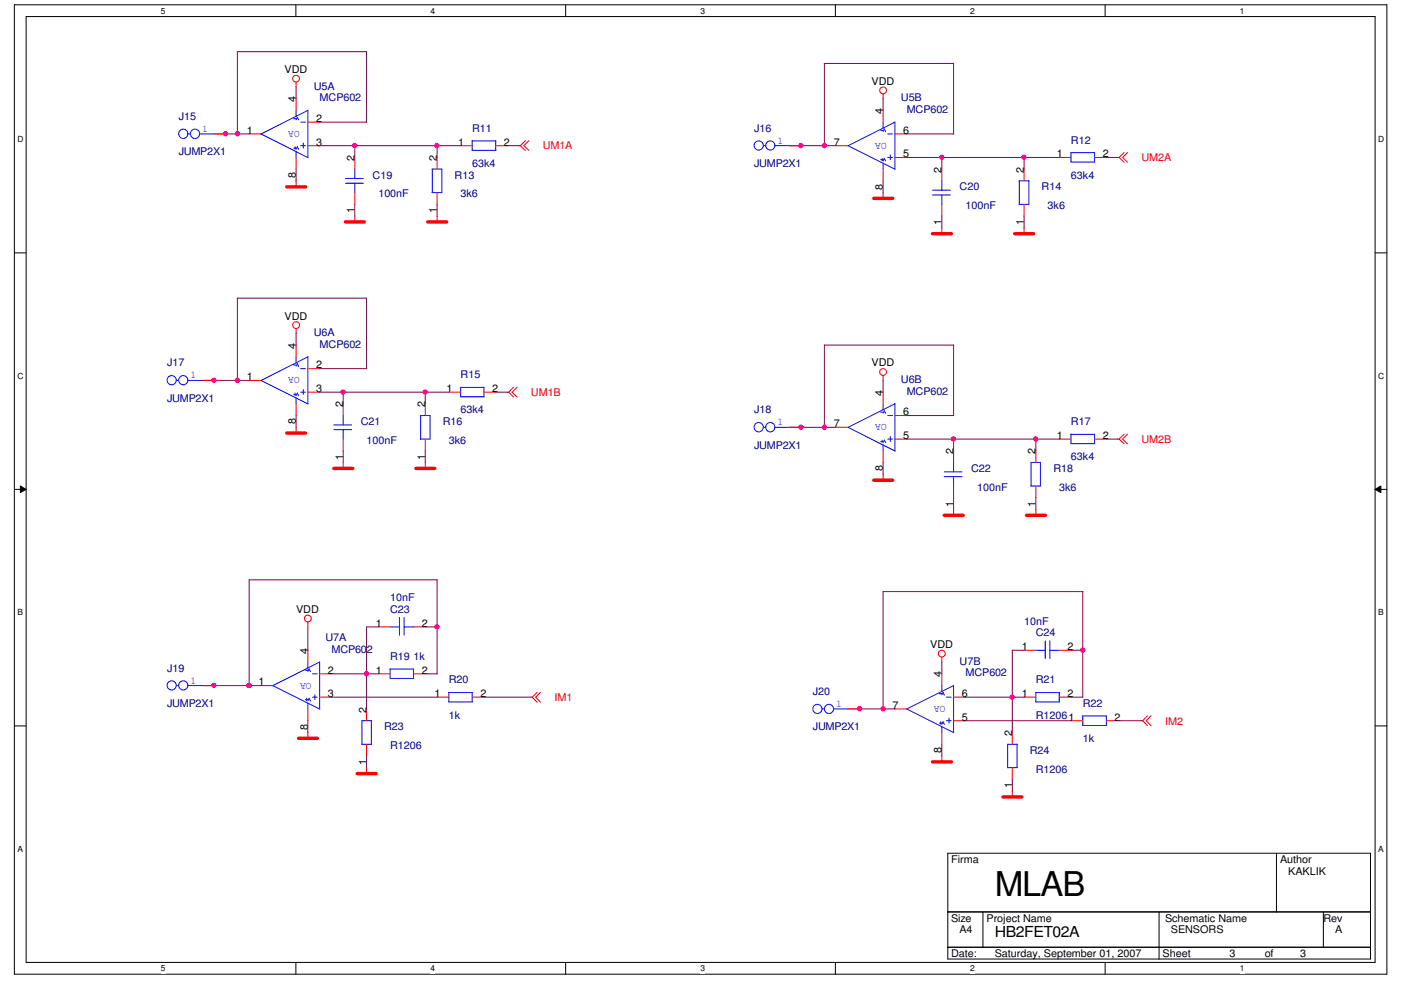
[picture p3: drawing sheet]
<svg xmlns="http://www.w3.org/2000/svg" width="297mm" height="210mm" viewBox="0 0 297 210" stroke-linecap="round" stroke-linejoin="round" font-family="sans-serif">
<path d="M3 1h291v205.6h-291zM5.5 3.5h286v200.6h-286z" fill="none" stroke="#000" stroke-width=".21"/>
<g fill="#fff">
<path d="M34.1 1.3h1v2h-1z"/>
<path d="M34.1 204.4h1v2h-1z"/>
</g>
<path d="M62.7 1v2.5M62.7 204.1v2.5" fill="none" stroke="#000" stroke-width=".21"/>
<g fill="#fff">
<path d="M91.3 1.3h1v2h-1z"/>
<path d="M91.3 204.4h1v2h-1z"/>
</g>
<path d="M119.9 1v2.5M119.9 204.1v2.5" fill="none" stroke="#000" stroke-width=".21"/>
<g fill="#fff">
<path d="M148.5 1.3h1v2h-1z"/>
<path d="M148.5 204.4h1v2h-1z"/>
</g>
<path d="M177.1 1v2.5M177.1 204.1v2.5" fill="none" stroke="#000" stroke-width=".21"/>
<g fill="#fff">
<path d="M205.7 1.3h1v2h-1z"/>
<path d="M205.7 204.4h1v2h-1z"/>
</g>
<path d="M234.3 1v2.5M234.3 204.1v2.5" fill="none" stroke="#000" stroke-width=".21"/>
<g fill="#fff">
<path d="M262.9 1.3h1v2h-1z"/>
<path d="M262.9 204.4h1v2h-1z"/>
<path d="M3.7 28.6h1.2v2h-1.2z"/>
<path d="M292.2 28.6h1.3v2h-1.3z"/>
<path d="M3.7 78.7h1.2v2h-1.2z"/>
<path d="M292.2 78.7h1.3v2h-1.3z"/>
</g>
<path d="M3 53.6h2.5M291.5 53.6h2.5" fill="none" stroke="#000" stroke-width=".21"/>
<g fill="#fff">
<path d="M3.7 128.9h1.1v2h-1.1z"/>
<path d="M292.2 128.9h1.1v2h-1.1z"/>
</g>
<path d="M3 103.8h2.5M4.3 103.1l1.2 .7-1.2 .7zM291.5 103.8l1.3-.7v1.4zM291.5 103.8h2.5" fill="none" stroke="#000" stroke-width=".21"/>
<path d="M4.3 103.1l1.2 .7-1.2 .7zM291.5 103.8l1.3-.7v1.4z" fill="#000"/>
<g fill="#fff">
<path d="M3.7 179h1.1v2h-1.1z"/>
<path d="M292.2 179h1.1v2h-1.1z"/>
</g>
<path d="M3 154h2.5M291.5 154h2.5M201 181h89.6v22.4h-89.6zM201 193.4h89.6M208.4 193.4v7.6M245.7 193.4v10.1M270.6 181v12.5M280.6 193.4v7.6M201 200.9h89.6" fill="none" stroke="#000" stroke-width=".21"/>
<g fill="none" stroke="#f00" stroke-width=".21">
<path d="M62.8 17.4v1.1M187.2 19.9v1.1M45.4 28.4h2.5M52.8 28.4h2.5M62.8 21v2.4M62.8 33.4v2.5M62.8 38.4v1.3M65.3 30.9h2.5M65.3 25.9h2.5M75.2 33.4v2.5M92.7 33.4v2.5M97.7 30.9h2.4"/>
<path d="M105.1 30.9h2.5M110.1 30.9h.2M110.3 30.9l1.1 1M111.4 29.8l-1.1 1.1M112.1 29.8l-1 1.1 1 1M167.3 30.9h2.5M177.3 30.9h2.5M187.2 23.4v2.5M187.2 35.9v2.5M189.7 33.4h2.5M189.7 28.4h2.5M199.7 35.9v2.5"/>
<path d="M217.1 35.9v2.5M224.6 33.4h2.5M232.1 33.4h2.5M237 33.4h.3M237.3 33.4l1 1M238.3 32.3l-1 1.1M239.1 32.3l-1.1 1.1 1.1 1M75.2 40.9v2.4M75.2 45.8v1.3M92.7 40.9v2.4M92.7 45.8v1.3M187.2 40.9v1.2"/>
<path d="M199.7 43.3v2.5M199.7 48.3v1.3M217.1 43.3v2.5M217.1 48.3v1.3M62.8 69.7v1M62.8 73.2v2.5M65.3 78.2h2.5M187.2 79.6v1.1M42.9 80.7h2.5M52.8 80.7h2.5M62.8 85.6v2.5M62.8 90.6v1.3"/>
<path d="M65.3 83.2h2.5M72.8 85.6v2.5M72.8 93.1v2.5M72.8 98.1v1.3M90.2 85.6v2.5M90.2 93.1v2.5M90.2 98.1v1.3M95.2 83.2h2.5M102.6 83.2h2.5M107.6 83.2h.3M107.9 83.2l1 1M108.9 82.1l-1 1.1"/>
<path d="M109.6 82.1l-1 1.1 1 1M167.3 90.6h2.5M177.3 90.6h2.5M187.2 83.2v2.4M187.2 95.6v2.5M189.7 93.1h2.5M189.7 88.1h2.5M202.2 95.6v2.5M219.6 95.6v2.5M224.6 93.1h2.5M232.1 93.1h2.5M237 93.1h.3"/>
<path d="M237.3 93.1l1 1M238.3 92.1l-1 1M239.1 92.1l-1.1 1 1.1 1M187.2 100.6v1.3M202.2 103.1v2.5M202.2 108.1v1.2M219.6 103.1v2.5M219.6 108.1v1.2M65.3 131.9v1.1M65.3 137.9v2.5M80.2 133h2.5M87.7 133h2.5"/>
<path d="M199.7 139.4v1M217.1 137.9h2.5M224.6 137.9h2.5M42.9 145.4h2.5M55.3 145.4h2.5M65.3 150.4v2.5M65.3 155.4v1.2M67.8 147.9h2.5M67.8 142.9h2.5M77.7 150.4v2.5M77.7 157.9v2.4M80.2 142.9h2.5"/>
<path d="M87.7 142.9h2.5M92.7 147.9h2.5M100.1 147.9h2.5M112.5 147.9h.3M112.8 147.9l1.1 1M113.9 146.9l-1.1 1M114.6 146.9l-1 1 1 1M179.8 150.4h2.5M189.7 150.4h2.5M199.7 142.9v2.5M199.7 155.4v2.5M202.2 147.9h2.5"/>
<path d="M202.2 152.9h2.5M214.6 155.4v2.5M217.1 147.9h2.5M224.6 147.9h2.5M227.1 152.9h2.5M234.6 152.9h2.4M242 152.9h.3M242.3 152.9l1 1M243.3 151.8l-1 1.1M244 151.8l-1 1.1 1 1M77.7 162.8v1.3M199.7 160.3v1.3"/>
<path d="M214.6 162.8v2.5M214.6 167.8v1.3"/>
<circle cx="62.8" cy="16.7" r=".72"/>
<circle cx="187.2" cy="19.2" r=".72"/>
<circle cx="62.8" cy="69" r=".72"/>
<circle cx="187.2" cy="78.9" r=".72"/>
<circle cx="65.3" cy="131.2" r=".72"/>
<circle cx="199.7" cy="138.6" r=".72"/>
</g>
<g fill="none" stroke="#f00" stroke-width=".72">
<path d="M60.8 39.6h4M73.2 47.1h4.1M90.7 47.1h4M185.2 42.1h4.1M197.7 49.6h4M215.1 49.6h4.1M60.8 91.9h4M70.8 99.4h4M88.2 99.4h4M185.2 101.9h4.1M200.2 109.3h4M217.6 109.3h4.1"/>
<path d="M63.3 156.6h4M75.7 164.1h4.1M197.7 161.6h4M212.6 169h4.1"/>
</g>
<g fill="none" stroke="#00f" stroke-width=".21">
<path d="M39.8 28.4h.6M42.3 28.4h3.1M55.3 28.4l10 5M62.3 31.4h.5M62.3 25.2h.5M62.6 31.1v.5M62.8 23.4v1.3M62.8 32.1v1.3M63 31.2l.3 .5M63 24.9l.3 .5M63.1 31.1l-.3 .5M63.1 24.9l-.3 .5"/>
<path d="M63.8 25.9h1M63.8 30.9h1M64.3 30.4v1M65.3 23.4v10M65.3 23.4l-10 5M73.2 38.9h3.8M73.2 37.8h3.8M75.2 35.8v2M75.2 38.8v2.1M91.6 35.9l2.1-.1v5.1h-2.1M91.6 35.9v5M100.1 29.9h5"/>
<path d="M100.1 29.8v2.1h5.1M105.1 29.8v2.1M161.8 30.9h.5M164.3 30.9h3M179.8 30.9l10 5M186.7 33.9h.5M186.7 27.6h.5M187 33.6v.5M187.2 25.9v1.3M187.2 34.6v1.3M187.5 33.6l.3 .6M187.5 27.4l.3 .5"/>
<path d="M187.5 33.6l-.3 .5M187.5 27.3l-.3 .6M188.2 28.4h1M188.2 33.4h1M188.8 32.9v1M189.7 25.9v10M189.7 25.9l-10 5M199.7 38.3v2M216.1 38.4h2M216.1 38.4v5M218.1 38.3v5h-2M227 32.4h5.1"/>
<path d="M227.1 32.3v2.1h5M232.1 32.3v2.1M197.7 41.4h3.8M197.7 40.3h3.8M199.7 41.3v2M62.3 77.4h.5M62.8 75.7v1.3M63 77.2l.3 .5M63.1 77.1l-.3 .6M63.8 78.2h1M65.3 75.6v10M65.3 75.7l-10 5"/>
<path d="M37.4 80.7h.5M39.8 80.7h3.1M55.3 80.7l10 5M62.3 83.7h.5M62.6 83.4v.5M62.8 84.4v1.2M63 83.4l.3 .5M63.1 83.4l-.3 .5M63.8 83.2h1M64.3 82.6v1.1M70.8 91.1h3.7M70.8 90.1h3.7"/>
<path d="M72.8 88.1v2M72.8 91.1v2M89.2 88.1h2M89.2 88.1v5.1M91.2 88.1v5h-2M97.6 82.2h5M97.7 82.1v2.1h5M102.6 82.1v2.1M161.8 90.6h.5M164.3 90.6h3M179.8 90.6l10 5.1M186.7 93.6h.5"/>
<path d="M186.7 87.4h.5M187 93.3v.6M187.2 85.6v1.4M187.2 94.3v1.3M187.5 93.4l.3 .5M187.5 87.2l.3 .5M187.5 93.3l-.3 .6M187.5 87.1l-.3 .5M188.2 93.1h1M188.2 88.1h1M188.8 92.6v1M189.7 85.6v10"/>
<path d="M189.7 85.6l-10 5.1M202.2 98v2.1M218.6 98.1h2M218.6 98.1v5M220.6 98v5.1h-2M227 92.1h5.1M227.1 92.1v2h5M232.1 92.1v2M200.2 101.1h3.8M200.2 100.1h3.8M202.2 101v2.1M82.7 133h2"/>
<path d="M84.7 131v3.7M85.7 133h2M85.7 131v3.7M219.6 137.9h2.1M221.6 135.9v3.8M222.6 137.9h2M222.6 135.9v3.8M37.4 145.4h.5M39.8 145.4h3.1M57.8 145.4l10 5M64.7 148.4h.6M64.7 142.2h.6"/>
<path d="M65 148.1v.5M65.3 140.4v1.3M65.3 149.1v1.3M65.5 148.1l.3 .6M65.5 141.9l.3 .6M65.6 148.1l-.3 .5M65.6 141.9l-.3 .5M66.2 142.9h1.1M66.2 147.9h1.1M66.8 147.4v1M67.8 140.4v10M67.8 140.4l-10 5.1"/>
<path d="M76.7 152.9h2M76.7 152.9v5M78.7 152.8v5.1h-2M82.7 141.9h5M82.7 141.9v2h5M87.7 141.9v2M100.1 148.9v-2h-5l.1 2h5M174.3 150.4h.5M176.7 150.4h3.1M192.2 150.4l10-5v10M192.2 150.4l10 5M199.2 153.4h.5"/>
<path d="M199.2 147.2h.5M199.5 153.1v.5M199.7 145.4v1.3M199.7 154.1v1.3M199.9 153.1l.3 .6M199.9 146.9l.3 .5M200 153.1l-.3 .5M200 146.9l-.3 .5M200.7 152.9h1M200.7 147.9h1M201.2 152.3v1.1M213.6 157.9h2"/>
<path d="M213.7 157.9v5M215.6 157.8v5h-2M224.6 148.9v-2h-5v2h5M229.5 151.8h5.1M229.6 151.8v2.1h5M234.6 151.8v2.1"/>
<circle cx="38.8" cy="28.4" r=".98"/>
<circle cx="41.3" cy="28.4" r=".98"/>
<circle cx="160.9" cy="30.9" r=".97"/>
<circle cx="163.3" cy="30.9" r=".97"/>
<circle cx="36.4" cy="80.6" r=".97"/>
<circle cx="38.9" cy="80.6" r=".97"/>
<circle cx="160.9" cy="90.6" r=".98"/>
<circle cx="163.3" cy="90.6" r=".98"/>
<circle cx="36.4" cy="145.4" r=".97"/>
<circle cx="38.9" cy="145.4" r=".97"/>
<circle cx="173.3" cy="150.4" r=".97"/>
<circle cx="175.8" cy="150.4" r=".97"/>
</g>
<g fill="none" stroke="#800040" stroke-width=".21">
<path d="M50.3 11h27.4M50.3 11v17.4M62.8 18.5v2.5M77.7 10.9v15M174.7 13.5h27.5M174.8 13.5v17.4M202.2 13.4v15M47.8 28.4h5M62.8 35.9v2.5M67.8 30.9h29.9M67.8 25.9h10M75.2 30.9v2.5"/>
<path d="M92.7 30.9v2.5M107.6 30.9h2.5M169.8 30.9h7.5M187.2 21v2.5M187.2 38.4v2.5M192.2 33.4h32.4M192.2 28.4h10M199.7 33.4v2.5M217.1 33.4v2.5M234.5 33.4h2.5M75.2 43.3v2.6M92.7 43.3v2.6"/>
<path d="M199.7 45.8v2.5M217.1 45.8v2.5M50.3 63.2h27.4M50.3 63.2v17.5M62.8 70.7v2.5M67.8 78.2h10M77.7 63.2v15M174.7 73.2h27.5M174.8 73.2v17.5M202.2 73.2v14.9M45.3 80.7h7.5M62.8 88.1v2.6"/>
<path d="M67.8 83.2h27.4M72.8 83.1v2.5M72.8 95.6v2.5M90.2 83.1v2.5M90.2 95.6v2.5M105.1 83.2h2.5M169.8 90.6h7.5M187.2 80.7v2.5M187.2 98.1v2.5M192.2 93.1h32.4M192.2 88.1h10M202.2 93.1v2.6"/>
<path d="M219.6 93.1v2.5M234.5 93.1h2.5M202.2 105.5v2.6M219.6 105.5v2.6M65.3 133v5M80.3 133h-2.6v17.4M90.2 133h2.5M92.7 123v20M92.7 123h-39.9v22.5M214.6 137.9v17.5M214.6 137.9h2.6M227 137.9h2.6"/>
<path d="M229.6 125.4v22.5M229.6 125.5h-42.4v24.9M45.4 145.4h10M65.3 152.9v2.5M70.3 142.9h10M70.3 147.9h22.4M90.2 142.9h2.5M102.6 147.9h10M182.2 150.4h7.5M199.7 140.4v2.6M199.7 157.9v2.5M204.6 152.9h22.5"/>
<path d="M204.7 147.9h12.5M227.1 147.9h2.5M237 152.9h5M77.7 160.3v2.6M214.6 165.3v2.6"/>
</g>
<circle cx="75.2" cy="30.9" r=".48" fill="#f0f"/>
<circle cx="75.2" cy="30.9" r=".48" fill="none" stroke="#f0f" stroke-width=".21"/>
<circle cx="199.7" cy="33.4" r=".47" fill="#f0f"/>
<circle cx="199.7" cy="33.4" r=".47" fill="none" stroke="#f0f" stroke-width=".21"/>
<circle cx="72.7" cy="83.1" r=".47" fill="#f0f"/>
<circle cx="72.7" cy="83.1" r=".47" fill="none" stroke="#f0f" stroke-width=".21"/>
<circle cx="90.1" cy="83.1" r=".48" fill="#f0f"/>
<circle cx="90.1" cy="83.1" r=".48" fill="none" stroke="#f0f" stroke-width=".21"/>
<circle cx="92.6" cy="30.9" r=".49" fill="#f0f"/>
<circle cx="92.6" cy="30.9" r=".49" fill="none" stroke="#f0f" stroke-width=".21"/>
<circle cx="217.1" cy="33.4" r=".48" fill="#f0f"/>
<circle cx="217.1" cy="33.4" r=".48" fill="none" stroke="#f0f" stroke-width=".21"/>
<circle cx="202.2" cy="93.1" r=".49" fill="#f0f"/>
<circle cx="202.2" cy="93.1" r=".49" fill="none" stroke="#f0f" stroke-width=".21"/>
<circle cx="219.6" cy="93.1" r=".49" fill="#f0f"/>
<circle cx="219.6" cy="93.1" r=".49" fill="none" stroke="#f0f" stroke-width=".21"/>
<circle cx="169.8" cy="30.9" r=".49" fill="#f0f"/>
<circle cx="169.8" cy="30.9" r=".49" fill="none" stroke="#f0f" stroke-width=".21"/>
<circle cx="50.3" cy="80.7" r=".48" fill="#f0f"/>
<circle cx="50.3" cy="80.7" r=".48" fill="none" stroke="#f0f" stroke-width=".21"/>
<circle cx="45.4" cy="80.7" r=".49" fill="#f0f"/>
<circle cx="45.4" cy="80.7" r=".49" fill="none" stroke="#f0f" stroke-width=".21"/>
<circle cx="50.3" cy="28.4" r=".48" fill="#f0f"/>
<circle cx="50.3" cy="28.4" r=".48" fill="none" stroke="#f0f" stroke-width=".21"/>
<circle cx="47.8" cy="28.4" r=".48" fill="#f0f"/>
<circle cx="47.8" cy="28.4" r=".48" fill="none" stroke="#f0f" stroke-width=".21"/>
<circle cx="174.8" cy="30.9" r=".48" fill="#f0f"/>
<circle cx="174.8" cy="30.9" r=".48" fill="none" stroke="#f0f" stroke-width=".21"/>
<circle cx="174.8" cy="90.6" r=".48" fill="#f0f"/>
<circle cx="174.8" cy="90.6" r=".48" fill="none" stroke="#f0f" stroke-width=".21"/>
<circle cx="169.8" cy="90.6" r=".49" fill="#f0f"/>
<circle cx="169.8" cy="90.6" r=".49" fill="none" stroke="#f0f" stroke-width=".21"/>
<circle cx="77.7" cy="142.9" r=".49" fill="#f0f"/>
<circle cx="77.7" cy="142.9" r=".49" fill="none" stroke="#f0f" stroke-width=".21"/>
<circle cx="214.6" cy="147.9" r=".48" fill="#f0f"/>
<circle cx="214.6" cy="147.9" r=".48" fill="none" stroke="#f0f" stroke-width=".21"/>
<circle cx="229.5" cy="137.9" r=".49" fill="#f0f"/>
<circle cx="229.5" cy="137.9" r=".49" fill="none" stroke="#f0f" stroke-width=".21"/>
<circle cx="187.2" cy="150.3" r=".48" fill="#f0f"/>
<circle cx="187.2" cy="150.3" r=".48" fill="none" stroke="#f0f" stroke-width=".21"/>
<circle cx="182.3" cy="150.3" r=".49" fill="#f0f"/>
<circle cx="182.3" cy="150.3" r=".49" fill="none" stroke="#f0f" stroke-width=".21"/>
<circle cx="92.6" cy="132.9" r=".48" fill="#f0f"/>
<circle cx="92.6" cy="132.9" r=".48" fill="none" stroke="#f0f" stroke-width=".21"/>
<circle cx="52.8" cy="145.4" r=".48" fill="#f0f"/>
<circle cx="52.8" cy="145.4" r=".48" fill="none" stroke="#f0f" stroke-width=".21"/>
<circle cx="45.4" cy="145.4" r=".48" fill="#f0f"/>
<circle cx="45.4" cy="145.4" r=".48" fill="none" stroke="#f0f" stroke-width=".21"/>
<circle cx="52.8" cy="145.4" r=".48" fill="#f0f"/>
<circle cx="52.8" cy="145.4" r=".48" fill="none" stroke="#f0f" stroke-width=".21"/>
<text font-size="7.2" x="210.9" y="189.9">MLAB</text>
<text font-size="3.2" x="210.9" y="198.8">HB2FET02A</text>
<g font-size="2.2">
<text x="60.3" y="15.5">VDD</text>
<text x="184.8" y="18">VDD</text>
<text x="62.7" y="21.7" transform="rotate(-90 62.7 21.7)">4</text>
<text x="52.3" y="28.4">1</text>
<text x="67" y="25.9">2</text>
<text x="187.2" y="24.2" transform="rotate(-90 187.2 24.2)">4</text>
<text x="191.5" y="28.4">6</text>
<text x="67" y="30.9">3</text>
<text x="75.2" y="34.1" transform="rotate(-90 75.2 34.1)">2</text>
<text x="92.6" y="34.1" transform="rotate(-90 92.6 34.1)">2</text>
<text x="97.1" y="30.9">1</text>
<text x="106.8" y="30.9">2</text>
<text x="176.8" y="30.9">7</text>
<text x="191.5" y="33.4">5</text>
<text x="224.1" y="33.4">1</text>
<text x="233.8" y="33.4">2</text>
<text x="62.7" y="37.8" transform="rotate(-90 62.7 37.8)">8</text>
<text x="187.2" y="40.2" transform="rotate(-90 187.2 40.2)">8</text>
<text x="199.6" y="36.6" transform="rotate(-90 199.6 36.6)">2</text>
<text x="217.1" y="36.6" transform="rotate(-90 217.1 36.6)">2</text>
<text x="75.2" y="45.2" transform="rotate(-90 75.2 45.2)">1</text>
<text x="92.6" y="45.2" transform="rotate(-90 92.6 45.2)">1</text>
<text x="199.6" y="47.7" transform="rotate(-90 199.6 47.7)">1</text>
<text x="217.1" y="47.7" transform="rotate(-90 217.1 47.7)">1</text>
<text x="60.3" y="67.8">VDD</text>
<text x="62.7" y="74" transform="rotate(-90 62.7 74)">4</text>
<text x="184.8" y="77.7">VDD</text>
<text x="52.3" y="80.6">1</text>
<text x="67" y="78.1">2</text>
<text x="67" y="83.1">3</text>
<text x="94.7" y="83.1">1</text>
<text x="104.3" y="83.1">2</text>
<text x="187.2" y="83.9" transform="rotate(-90 187.2 83.9)">4</text>
<text x="72.7" y="86.4" transform="rotate(-90 72.7 86.4)">2</text>
<text x="90.1" y="86.4" transform="rotate(-90 90.1 86.4)">2</text>
<text x="191.5" y="88.1">6</text>
<text x="62.7" y="90" transform="rotate(-90 62.7 90)">8</text>
<text x="176.8" y="90.6">7</text>
<text x="191.5" y="93.1">5</text>
<text x="224.1" y="93.1">1</text>
<text x="233.8" y="93.1">2</text>
<text x="72.7" y="97.5" transform="rotate(-90 72.7 97.5)">1</text>
<text x="90.1" y="97.5" transform="rotate(-90 90.1 97.5)">1</text>
<text x="187.2" y="100" transform="rotate(-90 187.2 100)">8</text>
<text x="202.1" y="96.4" transform="rotate(-90 202.1 96.4)">2</text>
<text x="219.6" y="96.4" transform="rotate(-90 219.6 96.4)">2</text>
<text x="202.1" y="107.4" transform="rotate(-90 202.1 107.4)">1</text>
<text x="219.6" y="107.4" transform="rotate(-90 219.6 107.4)">1</text>
<text x="62.8" y="130">VDD</text>
<text x="79.7" y="132.9">1</text>
<text x="89.4" y="132.9">2</text>
<text x="197.2" y="137.5">VDD</text>
<text x="216.6" y="137.9">1</text>
<text x="226.3" y="137.9">2</text>
<text x="65.2" y="138.7" transform="rotate(-90 65.2 138.7)">4</text>
<text x="69.5" y="142.9">2</text>
<text x="79.7" y="142.9">1</text>
<text x="89.4" y="142.9">2</text>
<text x="199.6" y="143.7" transform="rotate(-90 199.6 143.7)">4</text>
<text x="54.8" y="145.4">1</text>
<text x="69.5" y="147.8">3</text>
<text x="92.2" y="147.8">1</text>
<text x="101.9" y="147.8">2</text>
<text x="203.9" y="147.8">6</text>
<text x="216.6" y="147.8">1</text>
<text x="226.3" y="147.8">2</text>
<text x="65.2" y="154.7" transform="rotate(-90 65.2 154.7)">8</text>
<text x="77.7" y="151.1" transform="rotate(-90 77.7 151.1)">2</text>
<text x="189.2" y="150.3">7</text>
<text x="203.9" y="152.8">5</text>
<text x="236.3" y="152.8">2</text>
<text x="199.6" y="159.7" transform="rotate(-90 199.6 159.7)">8</text>
<text x="214.6" y="156.1" transform="rotate(-90 214.6 156.1)">2</text>
<text x="77.7" y="162.2" transform="rotate(-90 77.7 162.2)">1</text>
<text x="214.6" y="167.2" transform="rotate(-90 214.6 167.2)">1</text>
<text x="201.7" y="183">Firma</text>
<text x="271.4" y="183">Author</text>
<text x="273.1" y="185.5">KAKLIK</text>
<text x="201.7" y="195.5">Size</text>
<text x="203.5" y="198">A4</text>
<text x="209.2" y="195.5">Project Name</text>
<text x="247" y="195.5">Schematic Name</text>
<text x="248.2" y="198">SENSORS</text>
<text x="280.6" y="195.5">Rev</text>
<text x="283.1" y="198">A</text>
<text x="201.7" y="202.9">Date:</text>
<text x="210.9" y="202.9">Saturday, September 01, 2007</text>
<text x="246.5" y="202.9">Sheet</text>
<text x="260.7" y="202.9">3</text>
<text x="268.1" y="202.9">of</text>
<text x="275.6" y="202.9">3</text>
</g>
<g font-size="2.2" fill="#000080">
<text x="66.5" y="19">U5A</text>
<text x="67.8" y="21.5">MCP602</text>
<text x="191" y="21.5">U5B</text>
<text x="192.2" y="24">MCP602</text>
<text x="37.9" y="25.4">J15</text>
<text x="100.1" y="27.9">R11</text>
<text x="159.9" y="27.9">J16</text>
<text x="37.9" y="32.9">JUMP2X1</text>
<text x="100.1" y="35.4">63k4</text>
<text x="159.9" y="35.4">JUMP2X1</text>
<text x="227.1" y="30.4">R12</text>
<text x="79" y="37.9">C19</text>
<text x="80.2" y="41.9">100nF</text>
<text x="96.4" y="37.9">R13</text>
<text x="97.7" y="41.9">3k6</text>
<text x="203.5" y="40.4">C20</text>
<text x="220.8" y="40.4">R14</text>
<text x="227.1" y="37.9">63k4</text>
<text x="204.7" y="44.4">100nF</text>
<text x="222.1" y="44.4">3k6</text>
<text x="66.5" y="71.2">U6A</text>
<text x="35.4" y="77.7">J17</text>
<text x="67.8" y="73.7">MCP602</text>
<text x="97.7" y="80.2">R15</text>
<text x="191" y="81.2">U6B</text>
<text x="192.2" y="83.7">MCP602</text>
<text x="35.4" y="85.2">JUMP2X1</text>
<text x="97.7" y="87.7">63k4</text>
<text x="159.9" y="87.7">J18</text>
<text x="76.5" y="90.2">C21</text>
<text x="77.7" y="94.1">100nF</text>
<text x="93.9" y="90.2">R16</text>
<text x="95.2" y="94.1">3k6</text>
<text x="159.9" y="95.2">JUMP2X1</text>
<text x="227.1" y="90.2">R17</text>
<text x="205.9" y="100.1">C22</text>
<text x="223.3" y="100.1">R18</text>
<text x="227.1" y="97.7">63k4</text>
<text x="207.2" y="104.1">100nF</text>
<text x="224.6" y="104.1">3k6</text>
<text x="82.7" y="130">C23</text>
<text x="82.7" y="127.5">10nF</text>
<text x="69" y="136">U7A</text>
<text x="217.1" y="132.5">10nF</text>
<text x="219.6" y="135">C24</text>
<text x="35.4" y="142.5">J19</text>
<text x="70.3" y="138.5">MCP602</text>
<text x="82.7" y="140">R19 1k</text>
<text x="203.5" y="141">U7B</text>
<text x="204.7" y="143.5">MCP602</text>
<text x="35.4" y="149.9">JUMP2X1</text>
<text x="95.2" y="144.9">R20</text>
<text x="172.3" y="147.4">J20</text>
<text x="219.6" y="144.9">R21</text>
<text x="229.6" y="149.9">R22</text>
<text x="81.4" y="154.9">R23</text>
<text x="95.2" y="152.4">1k</text>
<text x="172.3" y="154.9">JUMP2X1</text>
<text x="219.6" y="152.4">R12061</text>
<text x="82.7" y="158.9">R1206</text>
<text x="218.4" y="159.9">R24</text>
<text x="229.6" y="157.4">1k</text>
<text x="219.6" y="163.9">R1206</text>
</g>
<g font-size="2.2" fill="#00f">
<text x="42.9" y="28">1</text>
<text x="63.5" y="27.8" transform="rotate(180 63.5 27.8)">OA</text>
<text x="164.8" y="30.5">1</text>
<text x="188" y="30.3" transform="rotate(180 188 30.3)">OA</text>
<text x="40.4" y="80.3">1</text>
<text x="63.5" y="80.1" transform="rotate(180 63.5 80.1)">OA</text>
<text x="164.8" y="90.2">1</text>
<text x="188" y="90" transform="rotate(180 188 90)">OA</text>
<text x="40.4" y="145">1</text>
<text x="66" y="144.8" transform="rotate(180 66 144.8)">OA</text>
<text x="177.3" y="149.9">1</text>
<text x="200.4" y="149.8" transform="rotate(180 200.4 149.8)">OA</text>
</g>
<g font-size="2.2" fill="#f00">
<text x="115.1" y="31.7">UM1A</text>
<text x="242" y="34.2">UM2A</text>
<text x="112.6" y="83.9">UM1B</text>
<text x="242" y="93.9">UM2B</text>
<text x="117.6" y="148.7">IM1</text>
<text x="247" y="153.7">IM2</text>
</g>
<g font-size="1.8">
<text x="34.1" y="2.9">5</text>
<text x="91.3" y="2.9">4</text>
<text x="148.5" y="2.9">3</text>
<text x="205.7" y="2.9">2</text>
<text x="262.9" y="2.9">1</text>
<text x="3.7" y="30.2">D</text>
<text x="292.2" y="30.2">D</text>
<text x="3.7" y="80.3">C</text>
<text x="292.2" y="80.3">C</text>
<text x="3.7" y="130.5">B</text>
<text x="292.2" y="130.5">B</text>
<text x="3.7" y="180.6">A</text>
<text x="292.2" y="180.6">A</text>
<text x="34.1" y="206">5</text>
<text x="91.3" y="206">4</text>
<text x="148.5" y="206">3</text>
<text x="205.7" y="206">2</text>
<text x="262.9" y="206">1</text>
</g>
</svg>
